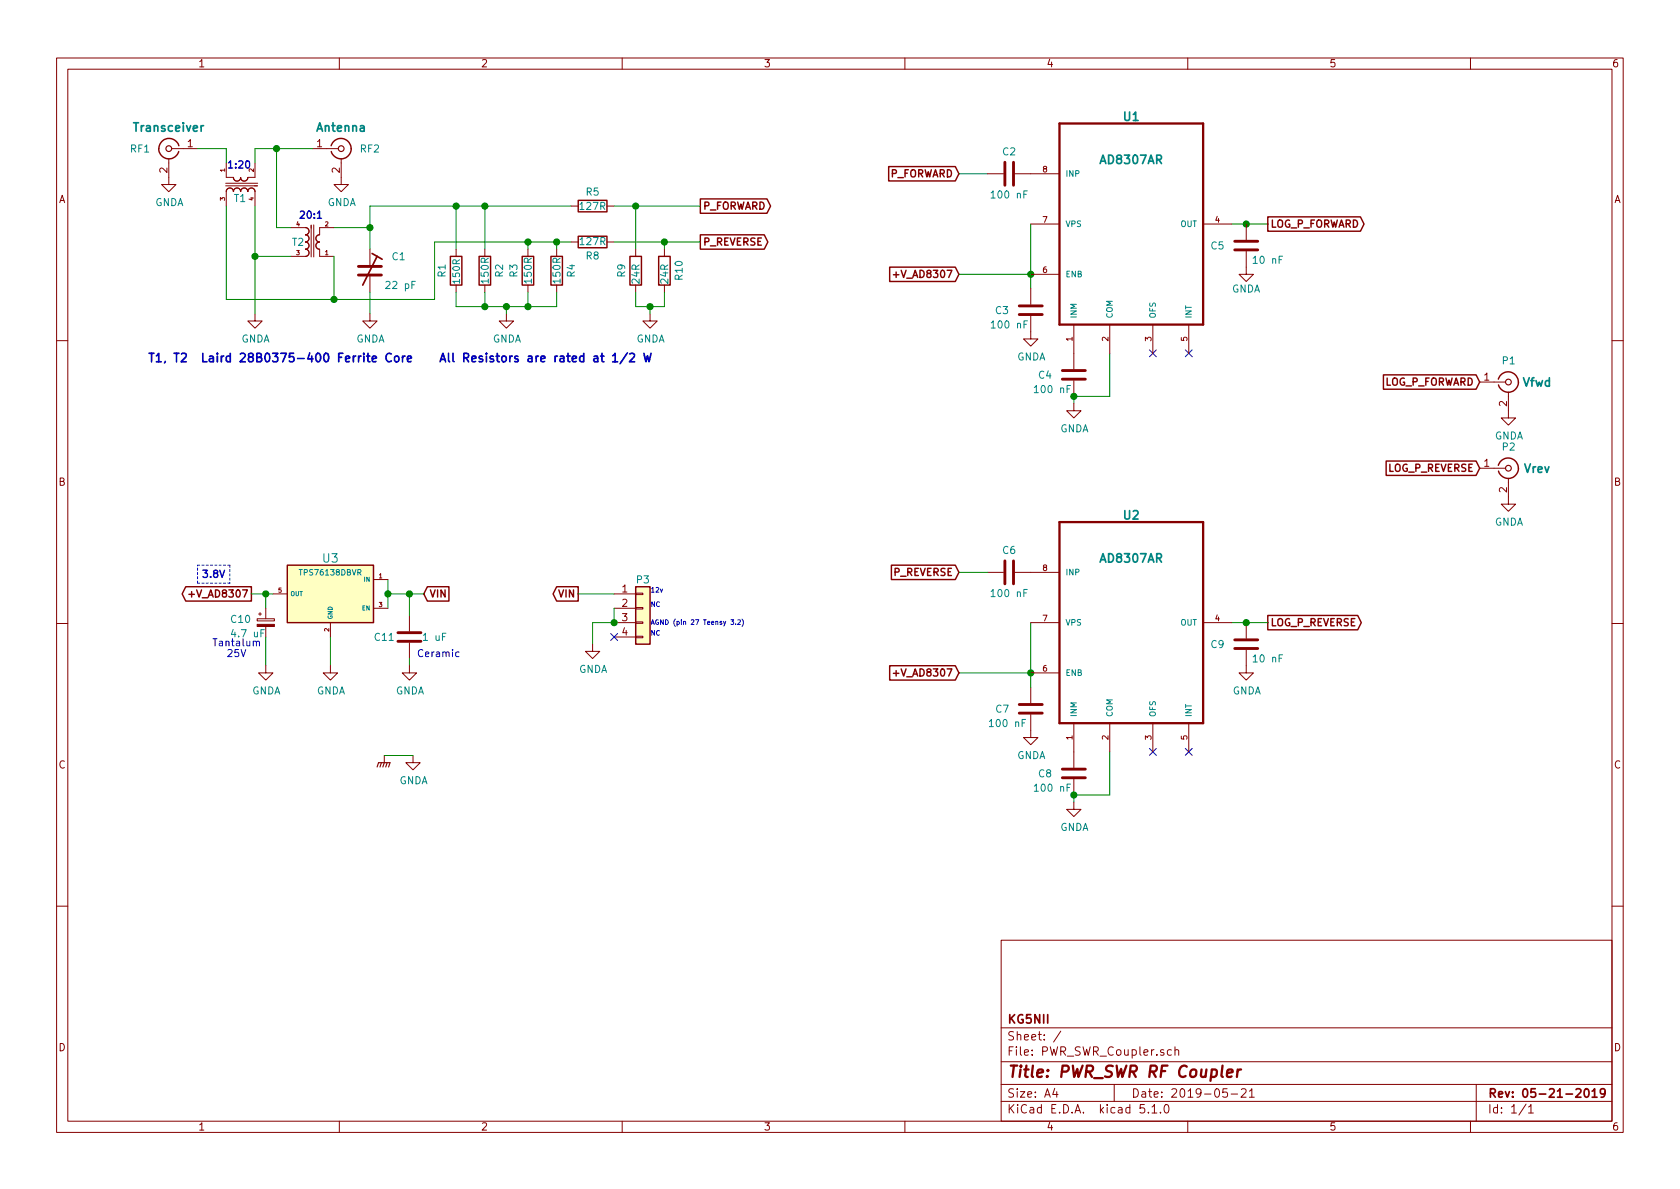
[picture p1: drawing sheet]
<svg xmlns="http://www.w3.org/2000/svg" width="297mm" height="210mm" viewBox="0 0 297 210" stroke-linecap="round" stroke-linejoin="round" font-family="sans-serif">
<g fill="none" stroke="#840000" stroke-width=".18">
<path d="M10 10.3h277v189.9h-277zM12 12.2h273v186.1h-273zM60 10.3v1.9M110 10.3v1.9M160 10.3v1.9M210 10.3v1.9M260 10.3v1.9M29.8 28.1v4.5h1.3l-1.3 1.3-1.2-1.3h1.2M30.4 26.3h4.5M39.9 32.9h5.6M39.9 32.4h5.7M40 33.9a.63 .63 0 0 1 .6-.7 .63 .63 0 0 1 .6 .7 .63 .63 0 0 1 .7-.7 .63 .63 0 0 1 .6 .7 .63 .63 0 0 1 .7-.7 .63 .63 0 0 1 .6 .7 .63 .63 0 0 1 .6-.7 .63 .63 0 0 1 .7 .7"/>
<path d="M40 28.8v2.6h1.3a.63 .63 0 0 0 .6 .6 .63 .63 0 0 0 .7-.6 .63 .63 0 0 0 .6 .6 .63 .63 0 0 0 .6-.6M40 33.9v2.5M40 33.9a.63 .63 0 0 1 .7-.7 .63 .63 0 0 1 .6 .7 .63 .63 0 0 1 .6-.7 .63 .63 0 0 1 .7 .7 .63 .63 0 0 1 .6-.7 .63 .63 0 0 1 .6 .7 .63 .63 0 0 1 .7-.7 .63 .63 0 0 1 .6 .7M45.1 28.8v2.6h-1.3a.63 .63 0 0 1-.6 .6 .63 .63 0 0 1-.7-.6 .63 .63 0 0 1-.6 .6 .63 .63 0 0 1-.7-.6M45.1 33.9v2.5M55 39.8v5.6M55.2 26.3h4.6M55.5 39.8v5.6M60.3 28.1v4.5h1.3l-1.3 1.3-1.2-1.3h1.2M101 36.4h1.2M107.3 36.4h1.3M174.6 30.7h2.8"/>
<path d="M179.5 30.7h7.8M182.2 39.6h5.1M212.7 39.6h5.1M220.3 39.6v2.8M45.1 55.5v1.3h1.3l-1.3 1.2-1.3-1.2h1.3M51.4 45.3h2.6M51.4 40.3h2.6M54 40.3a.63 .63 0 0 1 .6 .6 .63 .63 0 0 1-.6 .6 .63 .63 0 0 1 .6 .7 .63 .63 0 0 1-.6 .6 .63 .63 0 0 1 .6 .7 .63 .63 0 0 1-.6 .6 .63 .63 0 0 1 .6 .6 .63 .63 0 0 1-.6 .7M54 40.2a.63 .63 0 0 1 .6 .7 .63 .63 0 0 1-.6 .6 .63 .63 0 0 1 .6 .6 .63 .63 0 0 1-.6 .7 .63 .63 0 0 1 .6 .6 .63 .63 0 0 1-.6 .6 .63 .63 0 0 1 .6 .7 .63 .63 0 0 1-.6 .6M56.5 41.5a.63 .63 0 0 0-.6 .7 .63 .63 0 0 0 .6 .6 .63 .63 0 0 0-.6 .7 .63 .63 0 0 0 .6 .6M56.5 41.5a.63 .63 0 0 0-.6 .6 .63 .63 0 0 0 .6 .7 .63 .63 0 0 0-.6 .6 .63 .63 0 0 0 .6 .6M56.5 44.1v1.2h2.6"/>
<path d="M59.1 40.3h-2.6v1.2M65.4 55.5v1.3h1.3l-1.3 1.2-1.3-1.2h1.3M65.4 44.1v3M65.4 48.6v3.1M80.6 44.1v1.2M80.6 50.4v1.3M85.7 44.1v1.2M85.7 50.4v1.3M89.5 55.5v1.3h1.3l-1.3 1.2-1.2-1.2h1.2M93.3 44.1v1.2M93.3 50.4v1.3M98.4 44.1v1.2"/>
<path d="M98.4 50.4v1.3M101 42.8h1.2M107.3 42.8h1.3M112.4 44.1v1.2M112.4 50.4v1.3M114.9 55.5v1.3h1.3l-1.3 1.2-1.2-1.2h1.2M117.5 44.1v1.2M117.5 50.4v1.3M182.2 55.9v4h1.3l-1.3 1.3-1.2-1.3h1.2M182.2 51v2.8M182.2 48.5h5.1M189.9 57.4v7.9"/>
<path d="M196.2 57.4v5.1M203.8 57.4v5.1M210.2 57.4v5.1M220.3 44.4v4.1h1.3l-1.3 1.3-1.2-1.3h1.2M10 60.2h2M189.9 71.4v1.2h1.2l-1.2 1.3-1.3-1.3h1.3M189.9 67.3v2.8M261.6 67.6h4.6M266.7 69.3v4.6h1.3l-1.3 1.3-1.3-1.3h1.3M285 60.2h2M261.6 82.8h4.6M266.7 84.6v4.5h1.3l-1.3 1.3-1.3-1.3h1.3"/>
<path d="M10 110.3h2M45.5 109.4h3v.4h-3zM45.7 108.6h.5M46 108.3v.5M47 117.7v1.3h1.3l-1.3 1.3-1.3-1.3h1.3M47 107.6v1.8M47 110.8v1.8M48.3 105h2.5M58.4 117.7v1.3h1.3l-1.3 1.3-1.3-1.3h1.3M58.4 110.1v2.5M66 107.6h2.6M66 102.5h2.6"/>
<path d="M72.4 117.7v1.3h1.3l-1.3 1.3-1.3-1.3h1.3M72.4 108.8v2.8M72.4 113.7v2.8M104.8 113.9v1.3h1.2l-1.2 1.3-1.3-1.3h1.3M108.6 105h3.8M108.6 107.6h3.8M108.6 110.1h3.8M108.6 112.6h3.8M112.4 112.5h1.3v.3h-1.3zM112.4 110h1.3v.2h-1.3zM112.4 107.4h1.3v.3h-1.3zM112.4 104.9h1.3v.3h-1.3z"/>
<path d="M174.6 101.2h2.8M179.5 101.2h7.8M182.2 110.1h5.1M182.2 119h5.1M212.7 110.1h5.1M220.3 114.9v4.1h1.3l-1.3 1.3-1.2-1.3h1.2M220.3 110.1v2.8M285 110.3h2M67.9 133.6v1.3M73 133.6v1.3h1.3l-1.3 1.2-1.2-1.2h1.2M182.2 126.4v4h1.3l-1.3 1.3-1.2-1.3h1.2M182.2 121.5v2.8"/>
<path d="M189.9 127.9v7.9M189.9 137.8v2.8M196.2 127.9v5.1M203.8 127.9v5.1M210.2 127.9v5.1M189.9 141.9v1.2h1.2l-1.2 1.3-1.3-1.3h1.3M10 160.2h2M177 166.3h108v32h-108zM285 160.2h2M60 198.3v1.9M110 198.3v1.9M160 198.3v1.9"/>
<path d="M177 194.8h108M177 191.8h108M177 187.8h108M177 181.8h108M186.5 192.5l-.4 1h1M186.8 193v1M187.6 182.3l-1.3 2M197 191.8v3M202.3 195.3h-.7l-.1 .7 .3-.1 .5 .1 .1 .2-.1 .5-.2 .1-.6-.1M203 196.7v.1M203.7 195.8l.4-.5v1.5M203.7 196.8h.8"/>
<path d="M205.2 196.7v.1M206 195.5l.3-.2a.94 .94 0 0 1 0 1.5 .79 .79 0 0 1-.3-1.3zM207.1 185.7l-.4-.1-.3 .3 .1 .6 .2 .1 .4-.1M207.7 185.7h.1a.37 .37 0 0 1 .6 .1v.8M207.7 185.1v1.5M210 198.3v1.9M217 192.5h-.7l-.1 .7 .2-.1 .5 .1 .1 .2v.5l-.2 .1-.6-.1M217.7 193.5h1.1M219.5 192.7l.2-.2h.3l.3 .2v.3v.2l-.9 .8h.9M220.9 193l.4-.5v1.5M220.9 194h.9M260 198.3v1.9"/>
<path d="M261 191.8v6.5M269.8 195.2l-1.2 2M270.3 195.8l.4-.5v1.5M270.3 196.8h.8"/>
</g>
<path d="M65.8 44.8l1.8 1M66.7 45.3l-2.6 5.1M278.7 192.7l.2-.2h.3l.3 .2v.3l-.9 1h.9M280.2 192.7l.2-.2a.8 .8 0 0 1 .6 .8 .8 .8 0 0 1-.6 .7l-.2-.1-.1-.4zM281.5 193l.4-.5v1.5M281.5 194h.9M283.8 193.2l-.1 .2a.48 .48 0 0 1-.7-.1v-.6a.48 .48 0 0 1 .7-.1v.1a1.19 1.19 0 0 1-.2 1.2l-.4 .1" fill="none" stroke="#840000" stroke-width=".3"/>
<path d="M187.3 21.8h25.4v35.6h-25.4zM187.3 92.3h25.4v35.6h-25.4zM216.9 189.8l1-.2v-.4l-.6-.1-.3 .3v.9l.1 .1 .7-.1M218.8 189.1l-.1 1.3M219.4 189.1a.55 .55 0 0 0-.6 .4" fill="none" stroke="#840000" stroke-width=".41"/>
<g fill="none" stroke="#840000" stroke-width=".25">
<path d="M28.1 26.3a1.8 1.8 0 0 0 1.5 1.8 1.8 1.8 0 0 0 2-1.3M31.6 25.8a1.8 1.8 0 0 0-2-1.3 1.8 1.8 0 0 0-1.5 1.8M58.5 25.8a1.8 1.8 0 0 1 2-1.3 1.8 1.8 0 0 1 1.6 1.8M62.1 26.3a1.8 1.8 0 0 1-1.5 1.8 1.8 1.8 0 0 1-2-1.3M102.2 35.4h5.1v2.1h-5.1zM123.8 35.2h11.8l.6 1.2-.6 1.3h-11.8zM157.1 29.5h11.8l.6 1.2-.6 1.3h-11.8zM224.2 38.3h16.3l.7 1.3-.7 1.3h-16.3zM79.6 45.3h2.1v5.1h-2.1zM84.7 45.3h2v5.1h-2zM92.3 45.3h2.1v5.1h-2.1zM97.4 45.3h2v5.1h-2z"/>
<path d="M102.2 41.8h5.1v2h-5.1zM111.4 45.3h2v5.1h-2zM116.5 45.3h2v5.1h-2zM123.8 41.5h11.3l.7 1.3-.7 1.3h-11.3zM157.3 47.2h11.6l.6 1.3-.6 1.3h-11.6zM158 48.6h.9M244.6 66.3h16.4l.6 1.3-.6 1.2h-16.4zM264.9 67.1a1.8 1.8 0 0 1 2-1.3 1.8 1.8 0 0 1 1.6 1.8M268.5 67.6a1.8 1.8 0 0 1-1.6 1.8 1.8 1.8 0 0 1-2-1.3M50.8 99.9h15.2v10.2h-15.2zM157.6 99.9h11.3l.6 1.3-.6 1.3h-11.3zM245.1 81.5h15.9l.6 1.3-.6 1.3h-15.9z"/>
<path d="M264.9 82.3a1.8 1.8 0 0 1 2-1.3 1.8 1.8 0 0 1 1.6 1.8M268.5 82.8a1.8 1.8 0 0 1-1.6 1.8 1.8 1.8 0 0 1-2-1.3M32.8 103.8h11.6v2.5h-11.6l-.6-1.3zM33.4 105.1h1M75.6 103.8h3.8v2.5h-3.8l-.7-1.3zM98.4 103.8h3.8v2.5h-3.8l-.6-1.3zM112.4 103.8h2.5v10.1h-2.5zM157.3 117.7h11.6l.6 1.3-.6 1.3h-11.6zM158 119.1h.9M224.2 108.8h15.9l.6 1.3-.6 1.3h-15.9z"/>
</g>
<g fill="none" stroke="#840000" stroke-width=".2">
<path d="M66.7 135.6l.2-.7h2.1l-.3 .7M67.4 134.9l-.2 .7M67.9 134.9l-.2 .7M68.5 134.9l-.3 .7"/>
<circle cx="29.8" cy="26.3" r=".51"/>
<circle cx="60.3" cy="26.3" r=".51"/>
<circle cx="266.7" cy="67.6" r=".51"/>
<circle cx="266.7" cy="82.8" r=".51"/>
</g>
<g fill="none" stroke="#840000" stroke-width=".51">
<path d="M177.7 28.7v4.1M179.2 28.7v4.1M63.4 48.6h4M63.4 47.1h4M180.2 55.6h4.1M180.2 54.1h4.1M218.3 44.2h4.1M218.3 42.7h4.1M187.8 67.1h4.1M187.8 65.5h4.1M177.7 99.2v4M179.2 99.2v4"/>
<path d="M70.4 113.4h4M70.4 111.9h4M218.3 114.7h4.1M218.3 113.2h4.1M180.2 126.1h4.1M180.2 124.6h4.1M187.8 137.5h4.1M187.8 136h4.1"/>
</g>
<g fill="none" stroke="#008400" stroke-width=".18">
<path d="M34.9 26.3h5.1v2.5M40 36.4v16.6h36.8v-10.2h24.2M45.1 36.4v19.1M48.9 26.3v14h2.5M55.2 26.3h-10.1v2.5M80.6 36.4v7.7M85.7 36.4v7.7M101 36.4h-35.6v7.7M108.6 36.4h15.2M112.4 36.4v7.7M169.5 30.7h5.1M182.2 39.6v11.4"/>
<path d="M217.8 39.6h6.4M45.1 45.3h6.3M59.1 45.3v7.7M59.1 40.3h6.3M65.4 51.7v3.8M80.6 51.7v2.5h17.8v-2.5M85.7 51.7v2.5M89.5 54.2v1.3M93.3 42.8v1.3M93.3 51.7v2.5M98.4 42.8v1.3M108.6 42.8h15.2"/>
<path d="M112.4 51.7v2.5h5.1v-2.5M114.9 54.2v1.3M117.5 42.8v1.3M169.5 48.5h12.7M196.2 62.5v7.6h-6.3v1.3M44.4 105h3.9M47 105v2.6M47 112.6v5.1M58.4 112.6v5.1M68.6 105h6.3M68.6 102.5v5.1M72.4 105v3.8"/>
<path d="M72.4 116.5v1.2M102.2 105h6.4M108.6 107.6v2.5h-3.8v3.8M169.5 119h12.7M169.5 101.2h5.1M182.2 110.1v11.4M217.8 110.1h6.4M67.9 133.6h5.1M196.2 133v7.6h-6.3v1.3"/>
</g>
<g fill="#008400" stroke="#008400" stroke-width=".25">
<circle cx="182.2" cy="119" r=".51"/>
<circle cx="220.3" cy="110.1" r=".51"/>
<circle cx="45.1" cy="45.3" r=".51"/>
<circle cx="59.1" cy="53" r=".51"/>
<circle cx="65.4" cy="40.3" r=".51"/>
<circle cx="80.6" cy="36.4" r=".51"/>
<circle cx="85.7" cy="36.4" r=".51"/>
<circle cx="93.3" cy="42.8" r=".51"/>
<circle cx="98.4" cy="42.8" r=".51"/>
<circle cx="93.3" cy="54.2" r=".51"/>
<circle cx="85.7" cy="54.2" r=".51"/>
<circle cx="89.5" cy="54.2" r=".51"/>
<circle cx="112.4" cy="36.4" r=".51"/>
<circle cx="117.5" cy="42.8" r=".51"/>
<circle cx="114.9" cy="54.2" r=".51"/>
<circle cx="48.9" cy="26.3" r=".51"/>
<circle cx="47" cy="105" r=".51"/>
<circle cx="68.6" cy="105" r=".51"/>
<circle cx="72.4" cy="105" r=".51"/>
<circle cx="108.6" cy="110.1" r=".51"/>
<circle cx="182.2" cy="48.5" r=".51"/>
<circle cx="220.3" cy="39.6" r=".51"/>
<circle cx="189.9" cy="140.6" r=".51"/>
<circle cx="189.9" cy="70.1" r=".51"/>
</g>
<path d="M203.2 61.9l1.2 1.2M204.4 61.9l-1.2 1.2M209.6 61.9l1.2 1.2M210.8 61.9l-1.2 1.2M108 112l1.2 1.3M109.2 112l-1.2 1.3M203.2 132.4l1.2 1.2M204.4 132.4l-1.2 1.2M209.6 132.4l1.2 1.2M210.8 132.4l-1.2 1.2" fill="none" stroke="#000084" stroke-width=".18"/>
<path d="M64.8 63h.6M65 62.5v1.2l.1 .2 .3 .1M65.8 63.5l.7-.2v-.3h-.5l-.2 .2 .1 .7h.6M69.2 62.6a.72 .72 0 0 0-1 .5 .72 .72 0 0 0 .7 .9l.3-.2M69.8 63.1l.2-.1 .5 .1v.6l-.2 .3-.5-.2zM71.2 63v1M71.6 63h-.3l-.1 .3M72 63.5l.7-.2v-.3h-.5l-.2 .2 .1 .7h.6M108.3 64h.9M110.9 62.4l-1.3 1.9M111.3 62.6l.6-.1 .2 .1 .1 .3-.9 1.1h.9M113.8 62.5l.4 1.5 .3-1.1 .3 1.1 .3-1.5" fill="none" stroke="#0000c2" stroke-width=".3"/>
<g fill="#ffffc2" stroke="#ffffc2" stroke-width=".18">
<path d="M112.4 103.8h2.5v10.1h-2.5z"/>
<path d="M50.8 99.9h15.2v10.2h-15.2z"/>
</g>
<path d="M43.5 28.6l.2-.2a.67 .67 0 0 1 .5 .7 .67 .67 0 0 1-.5 .6l-.2-.1-.1-.4zM56.1 38.6h.7" fill="none" stroke="#0000c2" stroke-width=".25"/>
<path d="M45.5 110.4h3v.4h-3z" fill="#840000" stroke="#840000" stroke-width=".18"/>
<path d="M34.9 99.9h5.7M40.6 99.9v3.2M34.9 103.1v-3.2M40.6 103.1h-5.7" fill="none" stroke="#0000c2" stroke-width=".18" stroke-dasharray=".4 .4"/>
<path d="M45.3 113.6l.2-.2h.3l.1 .8M81.2 115.3h-.4l-.2 .2 .1 .6h.5M129.2 109.6h.5l-.3 .3 .3 .1v.4h-.5M130.1 110.4h.1M130.5 109.7l.3-.1 .1 .2-.5 .6h.5M131.2 109.5a.94 .94 0 0 1 0 1.3" fill="none" stroke="#0000c2" stroke-width=".18"/>
<text font-size="2.8" fill="#840000" x="178" y="190.5">Title: PWR_SWR RF Coupler</text>
<g font-size="2.1" fill="#008484">
<text x="24" y="23.3">Transceiver</text>
<text x="56.2" y="23.3">Antenna</text>
<text x="198.7" y="21.4">U1</text>
<text x="194.7" y="29">AD8307AR</text>
<text x="269.3" y="68.4">Vfwd</text>
<text x="269.5" y="83.6">Vrev</text>
<text x="198.7" y="91.9">U2</text>
<text x="57.1" y="99.5">U3</text>
<text x="194.7" y="99.5">AD8307AR</text>
</g>
<g font-size="2.1" fill="#0000c2">
<text x="26" y="64.1">T1, T2 Laird 28B0375-400 Ferrite Core</text>
<text x="77.5" y="64.1">All Resistors are rated at 1/2 W</text>
</g>
<g font-size="2.1" fill="#840000">
<text x="178" y="184">Sheet: /</text>
<text x="178" y="181">KG5NII</text>
<text x="178" y="186.7">File: PWR_SWR_Coupler.sch</text>
<text x="178" y="196.9">KiCad E.D.A. kicad 5.1.0</text>
<text x="178" y="194.1">Size: A4</text>
<text x="200" y="194.1">Date: 2019-05-21</text>
<text x="263" y="194.1">Rev: 05-21-2019</text>
<text x="263" y="196.9">Id: 1/1</text>
</g>
<g font-size="1.8" fill="#840000">
<text x="35" y="11.9">1</text>
<text x="85" y="11.9">2</text>
<text x="135" y="11.9">3</text>
<text x="185" y="11.9">4</text>
<text x="235" y="11.9">5</text>
<text x="285" y="11.9">6</text>
<text x="33.2" y="26">1</text>
<text x="56" y="26">1</text>
<text x="10.4" y="35.9">A</text>
<text x="29.6" y="30.6" transform="rotate(-90 29.6 30.6)">2</text>
<text x="60.1" y="30.6" transform="rotate(-90 60.1 30.6)">2</text>
<text x="157.3" y="31.4">P_FORWARD</text>
<text x="285.4" y="35.9">A</text>
<text x="124.2" y="37.1">P_FORWARD</text>
<text x="224.5" y="40.3">LOG_P_FORWARD</text>
<text x="124.2" y="43.4">P_REVERSE</text>
<text x="159" y="49.1">+V_AD8307</text>
<text x="244.5" y="68.2">LOG_P_FORWARD</text>
<text x="262.4" y="67.3">1</text>
<text x="266.4" y="71.9" transform="rotate(-90 266.4 71.9)">2</text>
<text x="245.3" y="83.4">LOG_P_REVERSE</text>
<text x="262.4" y="82.5">1</text>
<text x="10.4" y="85.9">B</text>
<text x="266.4" y="87.1" transform="rotate(-90 266.4 87.1)">2</text>
<text x="285.4" y="85.9">B</text>
<text x="158" y="101.8">P_REVERSE</text>
<text x="34.4" y="105.7">+V_AD8307</text>
<text x="75.8" y="105.7">VIN</text>
<text x="98.9" y="105.7">VIN</text>
<text x="110" y="104.8">1</text>
<text x="110" y="107.3">2</text>
<text x="110" y="109.8">3</text>
<text x="110" y="112.4">4</text>
<text x="224.5" y="110.7">LOG_P_REVERSE</text>
<text x="159" y="119.6">+V_AD8307</text>
<text x="10.4" y="135.9">C</text>
<text x="285.4" y="135.9">C</text>
<text x="10.4" y="185.9">D</text>
<text x="285.4" y="185.9">D</text>
<text x="35" y="199.9">1</text>
<text x="85" y="199.9">2</text>
<text x="135" y="199.9">3</text>
<text x="185" y="199.9">4</text>
<text x="235" y="199.9">5</text>
<text x="285" y="199.9">6</text>
</g>
<g font-size="1.8" fill="#008484">
<text x="23.1" y="27">RF1</text>
<text x="63.7" y="27">RF2</text>
<text x="177.3" y="27.5">C2</text>
<text x="41.4" y="35.7">T1</text>
<text x="103.7" y="34.6">R5</text>
<text x="175.6" y="35.1">100 nF</text>
<text x="27.4" y="36.4">GNDA</text>
<text x="57.9" y="36.4">GNDA</text>
<text x="102.6" y="37.1">127R</text>
<text x="51.7" y="43.5">T2</text>
<text x="69.4" y="46">C1</text>
<text x="102.7" y="43.4">127R</text>
<text x="103.7" y="45.9">R8</text>
<text x="214.1" y="44.1">C5</text>
<text x="221.8" y="46.7">10 nF</text>
<text x="68.5" y="51.1">22 pF</text>
<text x="78.8" y="49" transform="rotate(-90 78.8 49)">R1</text>
<text x="86.4" y="50" transform="rotate(-90 86.4 50)">150R</text>
<text x="89" y="49" transform="rotate(-90 89 49)">R2</text>
<text x="91.5" y="49" transform="rotate(-90 91.5 49)">R3</text>
<text x="94" y="50" transform="rotate(-90 94 50)">150R</text>
<text x="99.1" y="50" transform="rotate(-90 99.1 50)">150R</text>
<text x="101.7" y="49" transform="rotate(-90 101.7 49)">R4</text>
<text x="110.5" y="49" transform="rotate(-90 110.5 49)">R9</text>
<text x="113.1" y="50.1" transform="rotate(-90 113.1 50.1)">24R</text>
<text x="118.2" y="50.1" transform="rotate(-90 118.2 50.1)">24R</text>
<text x="120.7" y="49.5" transform="rotate(-90 120.7 49.5)">R10</text>
<text x="217.8" y="51.7">GNDA</text>
<text x="175.6" y="58.1">100 nF</text>
<text x="176" y="55.5">C3</text>
<text x="42.6" y="60.6">GNDA</text>
<text x="62.9" y="60.6">GNDA</text>
<text x="87.1" y="60.6">GNDA</text>
<text x="112.5" y="60.6">GNDA</text>
<text x="179.8" y="63.7">GNDA</text>
<text x="265.7" y="64.4">P1</text>
<text x="183.3" y="69.5">100 nF</text>
<text x="183.7" y="67">C4</text>
<text x="187.4" y="76.4">GNDA</text>
<text x="264.2" y="77.7">GNDA</text>
<text x="265.7" y="79.7">P2</text>
<text x="264.2" y="93">GNDA</text>
<text x="177.3" y="98">C6</text>
<text x="112.6" y="103.2">P3</text>
<text x="175.6" y="105.6">100 nF</text>
<text x="40.9" y="110.2">C10</text>
<text x="41.3" y="112.7">4.7 uF</text>
<text x="66.3" y="113.3">C11</text>
<text x="75" y="113.3">1 uF</text>
<text x="102.3" y="119">GNDA</text>
<text x="214.1" y="114.6">C9</text>
<text x="221.8" y="117.1">10 nF</text>
<text x="44.5" y="122.8">GNDA</text>
<text x="56" y="122.8">GNDA</text>
<text x="69.9" y="122.8">GNDA</text>
<text x="217.9" y="122.8">GNDA</text>
<text x="175.3" y="128.6">100 nF</text>
<text x="176.1" y="126">C7</text>
<text x="179.8" y="134.2">GNDA</text>
<text x="183.7" y="137.5">C8</text>
<text x="70.6" y="138.7">GNDA</text>
<text x="183.3" y="140">100 nF</text>
<text x="187.4" y="146.9">GNDA</text>
</g>
<g font-size="1.8" fill="#0000c2">
<text x="40" y="29.8">1:20</text>
<text x="52.7" y="38.7">20:1</text>
<text x="35.6" y="102.2">3.8V</text>
<text x="37.5" y="114.3">Tantalum</text>
<text x="40" y="116.2">25V</text>
<text x="73.7" y="116.2">Ceramic</text>
</g>
<text font-size="1.7" fill="#008484" x="81.3" y="50" transform="rotate(-90 81.3 50)">150R</text>
<g font-size="1.4" fill="#840000">
<text x="184.4" y="30.5">8</text>
<text x="184.4" y="39.4">7</text>
<text x="214.9" y="39.4">4</text>
<text x="184.4" y="48.3">6</text>
<text x="189.6" y="60.3" transform="rotate(-90 189.6 60.3)">1</text>
<text x="196" y="60.3" transform="rotate(-90 196 60.3)">2</text>
<text x="203.6" y="60.3" transform="rotate(-90 203.6 60.3)">3</text>
<text x="209.9" y="60.3" transform="rotate(-90 209.9 60.3)">5</text>
<text x="184.4" y="101">8</text>
<text x="184.4" y="109.8">7</text>
<text x="214.9" y="109.8">4</text>
<text x="184.4" y="118.7">6</text>
<text x="189.6" y="130.8" transform="rotate(-90 189.6 130.8)">1</text>
<text x="196" y="130.8" transform="rotate(-90 196 130.8)">2</text>
<text x="203.6" y="130.8" transform="rotate(-90 203.6 130.8)">3</text>
<text x="209.9" y="130.8" transform="rotate(-90 209.9 130.8)">5</text>
</g>
<g font-size="1.4" fill="#008484">
<text x="188.3" y="31.2">INP</text>
<text x="188.3" y="40.1">VPS</text>
<text x="208.7" y="40.1">OUT</text>
<text x="188.3" y="49">ENB</text>
<text x="190.4" y="56.4" transform="rotate(-90 190.4 56.4)">INM</text>
<text x="196.7" y="56.4" transform="rotate(-90 196.7 56.4)">COM</text>
<text x="204.3" y="56.4" transform="rotate(-90 204.3 56.4)">OFS</text>
<text x="210.7" y="56.4" transform="rotate(-90 210.7 56.4)">INT</text>
<text x="53.2" y="101.7">TPS76138DBVR</text>
<text x="188.3" y="101.7">INP</text>
<text x="188.3" y="110.6">VPS</text>
<text x="208.7" y="110.6">OUT</text>
<text x="188.3" y="119.5">ENB</text>
<text x="190.4" y="126.9" transform="rotate(-90 190.4 126.9)">INM</text>
<text x="196.7" y="126.9" transform="rotate(-90 196.7 126.9)">COM</text>
<text x="204.3" y="126.9" transform="rotate(-90 204.3 126.9)">OFS</text>
<text x="210.7" y="126.9" transform="rotate(-90 210.7 126.9)">INT</text>
</g>
<g font-size="1.2" fill="#0000c2">
<text x="114.9" y="104.8">12v</text>
<text x="114.9" y="107.3">NC</text>
<text x="114.9" y="112.4">NC</text>
<text x="114.9" y="110.5">AGND (pin 27 Teensy 3.2)</text>
</g>
<g font-size="1.1" fill="#840000">
<text x="39.8" y="35.5" transform="rotate(-90 39.8 35.5)">3</text>
<text x="39.8" y="30.4" transform="rotate(-90 39.8 30.4)">1</text>
<text x="44.9" y="35.5" transform="rotate(-90 44.9 35.5)">4</text>
<text x="44.9" y="30.4" transform="rotate(-90 44.9 30.4)">2</text>
<text x="52.4" y="40">4</text>
<text x="57.5" y="40">2</text>
<text x="52.4" y="45.1">3</text>
<text x="57.5" y="45.1">1</text>
<text x="49.3" y="104.8">5</text>
<text x="67" y="102.3">1</text>
<text x="67" y="107.3">3</text>
<text x="58.2" y="111.7" transform="rotate(-90 58.2 111.7)">2</text>
</g>
<g font-size="1.1" fill="#008484">
<text x="51.3" y="105.4">OUT</text>
<text x="64.1" y="107.9">EN</text>
<text x="64.5" y="102.9">IN</text>
<text x="58.8" y="109.6" transform="rotate(-90 58.8 109.6)">GND</text>
</g>
</svg>
